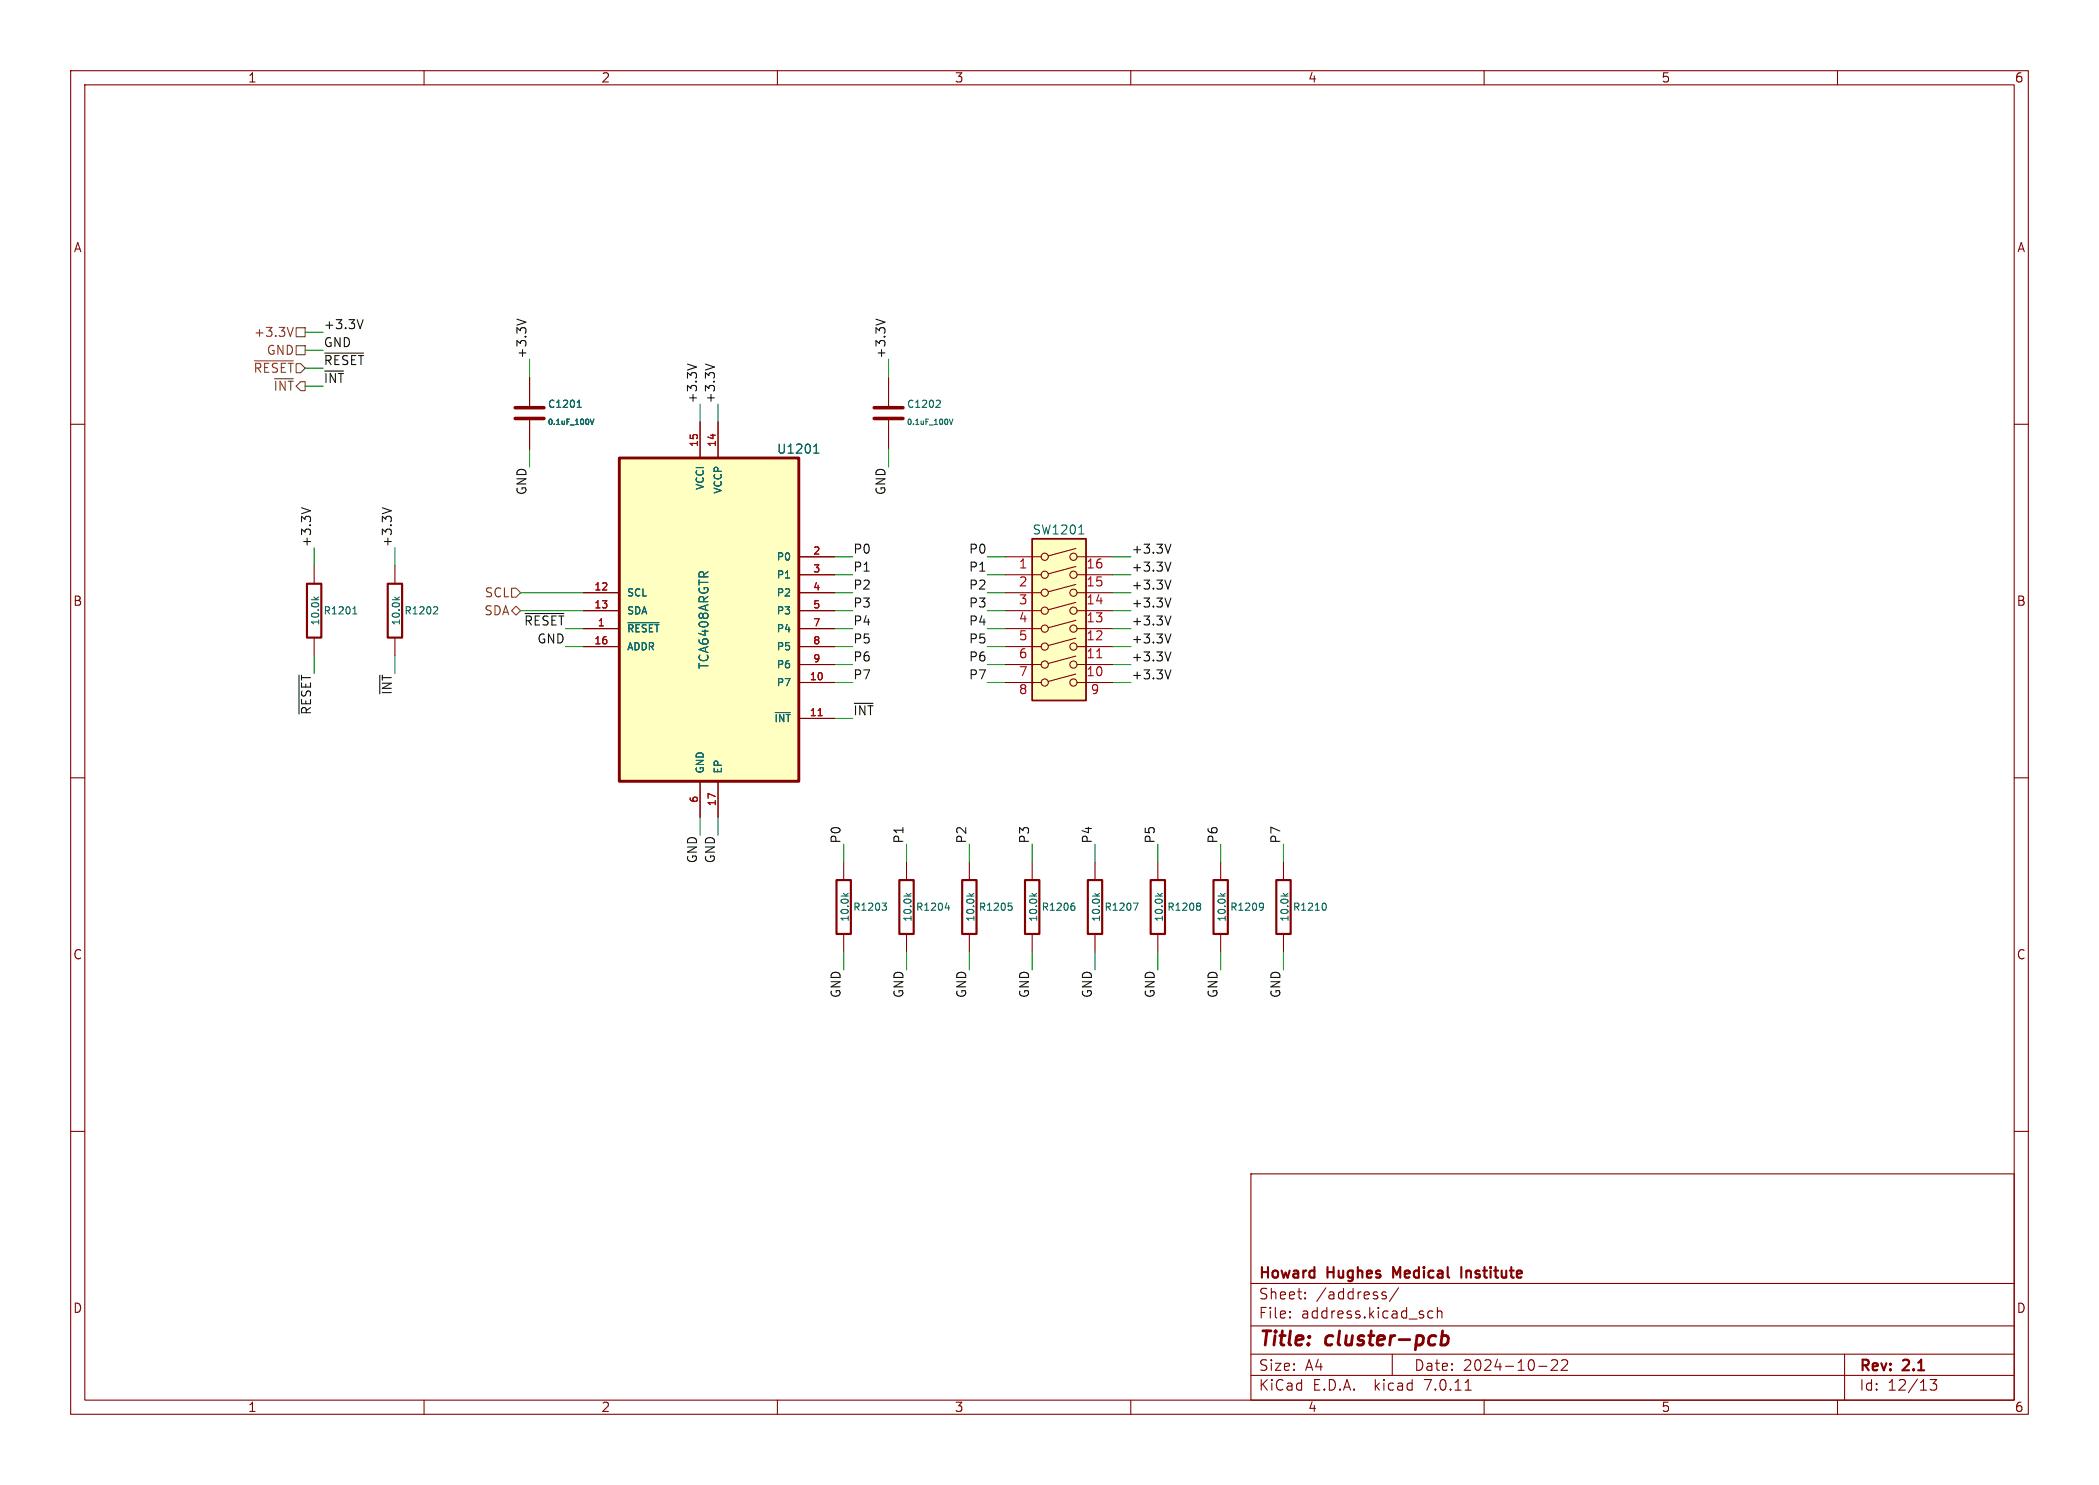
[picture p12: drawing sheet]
<svg xmlns="http://www.w3.org/2000/svg" width="297mm" height="210mm" viewBox="0 0 297 210" stroke-linecap="round" stroke-linejoin="round" font-family="sans-serif">
<g fill="none" stroke="#840000" stroke-width=".15">
<path d="M10 10h277v190h-277zM12 12h273v186h-273zM60 10v2M110 10v2M160 10v2M210 10v2M260 10v2M10 60h2M74.9 53.3v4.4M74.9 59.2v4.3M99.1 59.7v5.1M101.6 59.7v5.1"/>
<path d="M125.7 53.3v4.4M125.7 59.2v4.3M285 60h2M113 78.7h5.1M142.2 78.7h5.1M152.2 77.6l-3.9 1M152.4 78.7h5.1M44.4 80v2.6M44.4 90.2v2.5M55.9 80v2.6M55.9 90.2v2.5M82.5 88.9h5.1"/>
<path d="M82.5 83.8h5.1M82.5 86.4h5.1M82.5 91.4h5.1M113 88.9h5.1M113 96.5h5.1M113 83.8h5.1M113 86.4h5.1M113 91.4h5.1M113 81.3h5.1M113 94h5.1M142.2 88.9h5.1M142.2 96.5h5.1"/>
<path d="M142.2 83.8h5.1M142.2 86.4h5.1M142.2 91.4h5.1M142.2 81.3h5.1M142.2 94h5.1M152.2 95.3l-3.9 1.1M152.2 92.8l-3.9 1M152.2 90.2l-3.9 1.1M152.2 87.7l-3.9 1.1M152.2 85.2l-3.9 1M152.2 82.7l-3.9 1M152.2 80.1l-3.9 1.1"/>
<path d="M152.4 88.9h5.1M152.4 96.5h5.1M152.4 83.8h5.1M152.4 86.4h5.1M152.4 91.4h5.1M152.4 81.3h5.1M152.4 94h5.1M10 110h2M99.1 110.5v5.1M101.6 110.5v5.1M113 101.6h5.1M285 110h2"/>
<path d="M119.4 121.9v2.6M119.4 132.1v2.5M128.3 121.9v2.6M128.3 132.1v2.5M137.2 121.9v2.6M137.2 132.1v2.5M146 121.9v2.6M146 132.1v2.5M154.9 121.9v2.6M154.9 132.1v2.5M163.8 121.9v2.6M163.8 132.1v2.5"/>
<path d="M172.7 121.9v2.6M172.7 132.1v2.5M181.6 121.9v2.6M181.6 132.1v2.5M10 160h2M285 160h2M177 166h108v32h-108zM60 198v2M110 198v2M160 198v2M177 194.5h108M177 191.5h108"/>
<path d="M177 187.5h108M177 181.5h108M182.5 186.3h.1l-.1 .1M182.5 186.3v.1M182.5 185.5v.1M182.5 185.5h.1l-.1 .1M184.7 183.6v.1M184.7 183.6h-.1l.1 .1M184.7 182.8v.1M184.7 182.8h-.1l.1 .1M195.5 183l.1 .1 .5 .2 .1 .1-.1 .2-.1 .1-.5-.1M196.1 182.8l-.4-.1-.2 .2"/>
<path d="M197 191.5v3M197.9 182.1l-1.3 2M202.7 185.5l-.4-.1-.3 .3v.4l.2 .2 .1 .1 .4-.1M203.4 185.5a.37 .37 0 0 1 .6 .1v.8M203.4 184.9v1.5M207.3 196.6h.9M210 198v2M217.7 193.2h1.2M219.5 192.4l.2-.1 .5 .1a.41 .41 0 0 1 .1 .5l-.8 .9h.9M221 192.4l.2-.1 .5 .1a.41 .41 0 0 1 0 .5l-.8 .9h.9M260 198v2M261 191.5v6.5"/>
<path d="M273.1 195.1h.9l-.5 .6a.41 .41 0 0 1 .5 .3v.3l-.1 .2-.6 .1-.2-.1"/>
<circle cx="147.8" cy="78.7" r=".51"/>
<circle cx="151.9" cy="78.7" r=".51"/>
<circle cx="147.8" cy="83.8" r=".51"/>
<circle cx="147.8" cy="88.9" r=".51"/>
<circle cx="147.8" cy="91.4" r=".51"/>
<circle cx="147.8" cy="86.4" r=".51"/>
<circle cx="147.8" cy="96.5" r=".51"/>
<circle cx="147.8" cy="94" r=".51"/>
<circle cx="147.8" cy="81.3" r=".51"/>
<circle cx="151.9" cy="96.5" r=".51"/>
<circle cx="151.9" cy="94" r=".51"/>
<circle cx="151.9" cy="81.3" r=".51"/>
<circle cx="151.9" cy="83.8" r=".51"/>
<circle cx="151.9" cy="91.4" r=".51"/>
<circle cx="151.9" cy="88.9" r=".51"/>
<circle cx="151.9" cy="86.4" r=".51"/>
</g>
<path d="M204 189l.2-.1 .6 .1 .1 .3v.5a.66 .66 0 0 1-1 .3M204.1 188.2l-.2 2" fill="none" stroke="#840000" stroke-width=".4"/>
<path d="M43.4 82.6h2.1v7.6h-2.1zM54.9 82.6h2v7.6h-2zM118.4 124.5h2v7.6h-2zM127.3 124.5h2v7.6h-2zM136.1 124.5h2.1v7.6h-2.1zM145 124.5h2.1v7.6h-2.1zM153.9 124.5h2.1v7.6h-2.1zM162.8 124.5h2v7.6h-2zM171.7 124.5h2v7.6h-2zM180.6 124.5h2v7.6h-2zM206.8 179.2v1.5M197.6 180.3l-.5-1.1v1.5" fill="none" stroke="#840000" stroke-width=".3"/>
<g fill="#ffffc2" stroke="#ffffc2" stroke-width=".14">
<path d="M87.6 64.8h25.4v45.7h-25.4z"/>
<path d="M146 76.2h7.7v22.9h-7.7z"/>
</g>
<path d="M87.6 64.8h25.4v45.7h-25.4z" fill="none" stroke="#840000" stroke-width=".41"/>
<g fill="none" stroke="#006464" stroke-width=".15">
<path d="M81.7 57.6h.6M81.8 56.8l.2-.2v1M83.5 59.3l.3 .7 .2-.7M132.6 56.6h.4l.1 .3-.7 .7h.7M134.3 59.3l.3 .7 .2-.7M115.1 64.1h.8M115.3 63.1l.2-.3v1.3M152.6 75.5h.8M44.4 84.4l.4 .4M45.1 84.4l-.4 .3M49.9 86.8h.6M50 86l.2-.2v1"/>
<path d="M55.8 84.4l.4 .4M56.5 84.4l-.4 .3M61.5 85.8l.3 .1 .1 .2-.6 .7h.6M88.8 88.1h4.4M109.7 100.8h2.1M119.3 126.3l.4 .4M120 126.3l-.4 .3M124.8 127.7h.6l-.3 .4 .3 .1v.3l-.2 .2h-.3M128.2 126.3l.4 .4M128.9 126.3l-.4 .3M133.7 128.4h.7M134.2 128.1v.6"/>
<path d="M137.1 126.3l.4 .4M137.8 126.3l-.4 .3M142.7 127.7h.5M142.8 128.1h.2l.2 .2-.1 .4h-.3M146 126.3l.4 .4M146.7 126.3l-.4 .3M151.7 128.1l.3 .1 .1 .1v.3l-.4 .1M151.8 127.7h.2M154.9 126.3l.4 .4M155.6 126.3l-.4 .3M160.4 127.7h.6l-.4 1M163.8 126.3l.4 .4"/>
<path d="M164.5 126.3l-.4 .3M169.5 127.7l.3 .1 .1 .1-.2 .3M169.5 128.2h.2M169.7 128.2l.2 .1v.2l-.1 .2h-.3M172.7 126.3l.4 .4M173.4 126.3l-.4 .3M178.4 127.7l.3 .1a.67 .67 0 0 1-.2 .9M178.8 128.2l-.1 .1h-.3M181.6 126.3l.4 .4M182.2 126.3l-.3 .3M187.4 127.7a.64 .64 0 0 1 0 1"/>
</g>
<path d="M155.2 93h.7M115.8 101.2h.5" fill="none" stroke="#a90000" stroke-width=".15"/>
<path d="M146 76.2h7.7v22.9h-7.7z" fill="none" stroke="#840000" stroke-width=".25"/>
<path d="M72.9 59.2h4.1M72.9 57.7h4.1M123.7 59.2h4.1M123.7 57.7h4.1" fill="none" stroke="#840000" stroke-width=".51"/>
<path d="M36 51h5.5M41.5 46.3l-.4 1.3M41.9 46.4h1.3v1.2h-1.3zM41.9 48.9h1.3v1.3h-1.3zM72.4 83.2h.6l.7 .6-.7 .7h-.6zM72.4 86.4l.6-.7 .7 .7-.7 .6z" fill="none" stroke="#725600" stroke-width=".15"/>
<g fill="none" stroke="#0f0f0f" stroke-width=".15">
<path d="M45.9 49.9h5.5M51.4 45.2l-.4 1.3M73.1 45.1l1.3 .5M97.3 51.5l1.2 .4M99.8 51.5l1.3 .4M123.9 45.1l1.3 .5M42.7 71.8l1.2 .4M54.1 71.8l1.3 .4M165.7 77l-.4 1.2M165.7 79.5l-.4 1.3M42.3 95.5v5.5M74.3 86.8h5.5"/>
<path d="M165.7 82l-.4 1.3M165.7 84.6l-.4 1.2M165.7 92.2l-.4 1.3M165.7 87.1l-.4 1.3M165.7 89.7l-.4 1.2M165.7 94.7l-.4 1.3"/>
</g>
<g fill="none" stroke="#009600" stroke-width=".15">
<path d="M43.2 52.1h2.5M43.2 54.6h2.5M43.2 49.5h2.5M43.2 47h2.5M74.9 50.8v2.5M99.1 57.2v2.5M101.6 57.2v2.5M125.7 50.8v2.5M44.4 77.5v2.5M55.9 77.5v2.5M74.9 63.5v2.5M118.1 78.7h2.5"/>
<path d="M125.7 63.5v2.5M139.7 78.7h2.5M157.5 78.7h2.5M55.9 92.7v2.6M73.7 86.4h8.8M73.7 83.8h8.8M80 91.4h2.5M118.1 94h2.5M118.1 86.4h2.5M118.1 96.5h2.5M118.1 91.4h2.5M118.1 88.9h2.5"/>
<path d="M118.1 83.8h2.5M118.1 81.3h2.5M139.7 94h2.5M139.7 86.4h2.5M139.7 96.5h2.5M139.7 91.4h2.5M139.7 88.9h2.5M139.7 83.8h2.5M139.7 81.3h2.5M157.5 94h2.5M157.5 86.4h2.5M157.5 96.5h2.5"/>
<path d="M157.5 91.4h2.5M157.5 88.9h2.5M157.5 83.8h2.5M157.5 81.3h2.5M99.1 115.6v2.5M101.6 115.6v2.5M118.1 101.6h2.5M119.4 119.4v2.5M128.3 119.4v2.5M137.2 119.4v2.5M146 119.4v2.5M154.9 119.4v2.5"/>
<path d="M163.8 119.4v2.5M172.7 119.4v2.5M181.6 119.4v2.5M119.4 134.6v2.6M128.3 134.6v2.6M137.2 134.6v2.6M146 134.6v2.6M154.9 134.6v2.6M163.8 134.6v2.6M172.7 134.6v2.6M181.6 134.6v2.6"/>
</g>
<g font-size="2.8" fill="#840000">
<text x="178" y="190.9">Title:</text>
<text x="187.7" y="190.9">cluster-pcb</text>
</g>
<g font-size="2.1" fill="#840000">
<text x="178" y="184">Sheet:</text>
<text x="178" y="181.2">Howard</text>
<text x="186.2" y="184">/address/</text>
<text x="187.9" y="181.2">Hughes</text>
<text x="197.8" y="181.2">Medical</text>
<text x="208" y="181.2">Institute</text>
<text x="178" y="186.7">File:</text>
<text x="184.1" y="186.7">address.kicad_sch</text>
<text x="178" y="196.9">KiCad</text>
<text x="178" y="194.1">Size:</text>
<text x="184.7" y="194.1">A4</text>
<text x="185.7" y="196.9">E.D.A.</text>
<text x="194.6" y="196.9">kicad</text>
<text x="200" y="194.1">Date:</text>
<text x="201.8" y="196.9">7.0.11</text>
<text x="207" y="194.1">2024-10-22</text>
<text x="263" y="194.3">Rev:</text>
<text x="263" y="196.9">Id:</text>
<text x="267.1" y="196.9">12/13</text>
<text x="269.4" y="194.3">2.1</text>
</g>
<g font-size="1.8" fill="#840000">
<text x="35" y="11.9">1</text>
<text x="85" y="11.9">2</text>
<text x="135" y="11.9">3</text>
<text x="185" y="11.9">4</text>
<text x="235" y="11.9">5</text>
<text x="285" y="11.9">6</text>
<text x="10.3" y="35.9">A</text>
<text x="285.3" y="35.9">A</text>
<text x="10.3" y="85.9">B</text>
<text x="285.3" y="85.9">B</text>
<text x="10.3" y="135.9">C</text>
<text x="285.3" y="135.9">C</text>
<text x="10.3" y="185.9">D</text>
<text x="285.3" y="185.9">D</text>
<text x="35" y="199.9">1</text>
<text x="85" y="199.9">2</text>
<text x="135" y="199.9">3</text>
<text x="185" y="199.9">4</text>
<text x="235" y="199.9">5</text>
<text x="285" y="199.9">6</text>
</g>
<g font-size="1.8" fill="#725600">
<text x="35.8" y="47.9">+3.3V</text>
<text x="35.8" y="52.9">~{RESET}</text>
<text x="37.6" y="50.4">GND</text>
<text x="38.6" y="55.5">~{INT}</text>
<text x="68.4" y="87.2">SDA</text>
<text x="68.5" y="84.7">SCL</text>
</g>
<g font-size="1.8" fill="#0f0f0f">
<text x="45.7" y="46.6">+3.3V</text>
<text x="45.7" y="49.2">GND</text>
<text x="45.7" y="51.7">~{RESET}</text>
<text x="74.6" y="50.8" transform="rotate(-90 74.6 50.8)">+3.3V</text>
<text x="125.4" y="50.8" transform="rotate(-90 125.4 50.8)">+3.3V</text>
<text x="45.7" y="54.3">~{INT}</text>
<text x="98.7" y="57.2" transform="rotate(-90 98.7 57.2)">+3.3V</text>
<text x="101.3" y="57.2" transform="rotate(-90 101.3 57.2)">+3.3V</text>
<text x="74.6" y="70.1" transform="rotate(-90 74.6 70.1)">GND</text>
<text x="125.4" y="70.1" transform="rotate(-90 125.4 70.1)">GND</text>
<text x="44.1" y="77.5" transform="rotate(-90 44.1 77.5)">+3.3V</text>
<text x="55.5" y="77.5" transform="rotate(-90 55.5 77.5)">+3.3V</text>
<text x="120.6" y="78.4">P0</text>
<text x="120.6" y="83.5">P2</text>
<text x="120.6" y="80.9">P1</text>
<text x="137" y="78.4">P0</text>
<text x="137" y="83.5">P2</text>
<text x="137" y="80.9">P1</text>
<text x="160" y="83.5">+3.3V</text>
<text x="160" y="78.4">+3.3V</text>
<text x="160" y="80.9">+3.3V</text>
<text x="120.6" y="88.6">P4</text>
<text x="120.6" y="86">P3</text>
<text x="137" y="88.6">P4</text>
<text x="137" y="86">P3</text>
<text x="160" y="86">+3.3V</text>
<text x="160" y="88.6">+3.3V</text>
<text x="75.9" y="91.1">GND</text>
<text x="120.6" y="91.1">P5</text>
<text x="120.6" y="93.6">P6</text>
<text x="137" y="91.1">P5</text>
<text x="137" y="93.6">P6</text>
<text x="160" y="93.6">+3.3V</text>
<text x="160" y="91.1">+3.3V</text>
<text x="55.5" y="98.4" transform="rotate(-90 55.5 98.4)">~{INT}</text>
<text x="120.6" y="96.2">P7</text>
<text x="120.6" y="101.3">~{INT}</text>
<text x="137" y="96.2">P7</text>
<text x="160" y="96.2">+3.3V</text>
<text x="119" y="119.4" transform="rotate(-90 119 119.4)">P0</text>
<text x="127.9" y="119.4" transform="rotate(-90 127.9 119.4)">P1</text>
<text x="136.8" y="119.4" transform="rotate(-90 136.8 119.4)">P2</text>
<text x="145.7" y="119.4" transform="rotate(-90 145.7 119.4)">P3</text>
<text x="154.6" y="119.4" transform="rotate(-90 154.6 119.4)">P4</text>
<text x="163.5" y="119.4" transform="rotate(-90 163.5 119.4)">P5</text>
<text x="172.4" y="119.4" transform="rotate(-90 172.4 119.4)">P6</text>
<text x="181.3" y="119.4" transform="rotate(-90 181.3 119.4)">P7</text>
<text x="98.7" y="122.2" transform="rotate(-90 98.7 122.2)">GND</text>
<text x="101.3" y="122.2" transform="rotate(-90 101.3 122.2)">GND</text>
<text x="119" y="141.2" transform="rotate(-90 119 141.2)">GND</text>
<text x="127.9" y="141.2" transform="rotate(-90 127.9 141.2)">GND</text>
<text x="136.8" y="141.2" transform="rotate(-90 136.8 141.2)">GND</text>
<text x="145.7" y="141.2" transform="rotate(-90 145.7 141.2)">GND</text>
<text x="154.6" y="141.2" transform="rotate(-90 154.6 141.2)">GND</text>
<text x="163.5" y="141.2" transform="rotate(-90 163.5 141.2)">GND</text>
<text x="172.4" y="141.2" transform="rotate(-90 172.4 141.2)">GND</text>
<text x="181.3" y="141.2" transform="rotate(-90 181.3 141.2)">GND</text>
</g>
<g font-size="1.8" fill="#006464">
<text x="109.8" y="64.4">U1201</text>
<text x="146" y="75.8">SW1201</text>
<text x="100.5" y="94.7" transform="rotate(-90 100.5 94.7)">TCA6408ARGTR</text>
</g>
<g font-size="1.8" fill="#a90000">
<text x="144.1" y="80.7">1</text>
<text x="144.1" y="83.3">2</text>
<text x="153.6" y="83.3">15</text>
<text x="153.6" y="80.7">16</text>
<text x="144.1" y="85.8">3</text>
<text x="144.1" y="88.3">4</text>
<text x="153.6" y="88.3">13</text>
<text x="153.6" y="85.8">14</text>
<text x="144.1" y="90.9">5</text>
<text x="144.1" y="93.4">6</text>
<text x="144.1" y="96">7</text>
<text x="153.6" y="96">10</text>
<text x="153.6" y="93.4">11</text>
<text x="153.6" y="90.9">12</text>
<text x="144.1" y="98.5">8</text>
<text x="154.2" y="98.5">9</text>
</g>
<g font-size="1.8" fill="#009600">
<text x="74.1" y="88.6">~{RESET}</text>
<text x="44.1" y="101.2" transform="rotate(-90 44.1 101.2)">~{RESET}</text>
</g>
<g font-size="1.4" fill="#006464">
<text x="77.4" y="57.9">C1201</text>
<text x="128.2" y="57.9">C1202</text>
<text x="99.8" y="69.4" transform="rotate(-90 99.8 69.4)">VCCI</text>
<text x="102.3" y="70" transform="rotate(-90 102.3 70)">VCCP</text>
<text x="109.8" y="79.5">P0</text>
<text x="109.8" y="82">P1</text>
<text x="45.4" y="88.6" transform="rotate(-90 45.4 88.6)">10.0k</text>
<text x="45.7" y="87.1">R1201</text>
<text x="56.8" y="88.6" transform="rotate(-90 56.8 88.6)">10.0k</text>
<text x="57.1" y="87.1">R1202</text>
<text x="88.6" y="89.6">~{RESET}</text>
<text x="88.6" y="84.6">SCL</text>
<text x="88.6" y="87.1">SDA</text>
<text x="109.8" y="84.6">P2</text>
<text x="109.8" y="87.1">P3</text>
<text x="109.8" y="89.6">P4</text>
<text x="88.6" y="92.2">ADDR</text>
<text x="109.8" y="92.2">P5</text>
<text x="109.8" y="94.7">P6</text>
<text x="109.8" y="97.3">P7</text>
<text x="109.4" y="102.3">~{INT}</text>
<text x="99.8" y="109.5" transform="rotate(-90 99.8 109.5)">GND</text>
<text x="102.3" y="109.5" transform="rotate(-90 102.3 109.5)">EP</text>
<text x="120.3" y="130.5" transform="rotate(-90 120.3 130.5)">10.0k</text>
<text x="120.6" y="129">R1203</text>
<text x="129.2" y="130.5" transform="rotate(-90 129.2 130.5)">10.0k</text>
<text x="129.5" y="129">R1204</text>
<text x="138.1" y="130.5" transform="rotate(-90 138.1 130.5)">10.0k</text>
<text x="138.4" y="129">R1205</text>
<text x="147" y="130.5" transform="rotate(-90 147 130.5)">10.0k</text>
<text x="147.3" y="129">R1206</text>
<text x="155.9" y="130.5" transform="rotate(-90 155.9 130.5)">10.0k</text>
<text x="156.2" y="129">R1207</text>
<text x="164.7" y="130.5" transform="rotate(-90 164.7 130.5)">10.0k</text>
<text x="165.1" y="129">R1208</text>
<text x="173.6" y="130.5" transform="rotate(-90 173.6 130.5)">10.0k</text>
<text x="174" y="129">R1209</text>
<text x="182.5" y="130.5" transform="rotate(-90 182.5 130.5)">10.0k</text>
<text x="182.8" y="129">R1210</text>
</g>
<g font-size="1.4" fill="#a90000">
<text x="98.8" y="63.3" transform="rotate(-90 98.8 63.3)">15</text>
<text x="101.3" y="63.3" transform="rotate(-90 101.3 63.3)">14</text>
<text x="84" y="83.6">12</text>
<text x="115" y="78.5">2</text>
<text x="115" y="81">3</text>
<text x="115" y="83.6">4</text>
<text x="84" y="86.1">13</text>
<text x="84.5" y="88.6">1</text>
<text x="115" y="86.1">5</text>
<text x="115" y="88.6">7</text>
<text x="84" y="91.2">16</text>
<text x="115" y="91.2">8</text>
<text x="115" y="93.7">9</text>
<text x="114.5" y="96.3">10</text>
<text x="114.5" y="101.3">11</text>
<text x="98.8" y="113.6" transform="rotate(-90 98.8 113.6)">6</text>
<text x="101.3" y="114.1" transform="rotate(-90 101.3 114.1)">17</text>
</g>
<g font-size="1.1" fill="#006464">
<text x="77.4" y="60.3">0.1uF_100V</text>
<text x="128.2" y="60.3">0.1uF_100V</text>
</g>
</svg>
